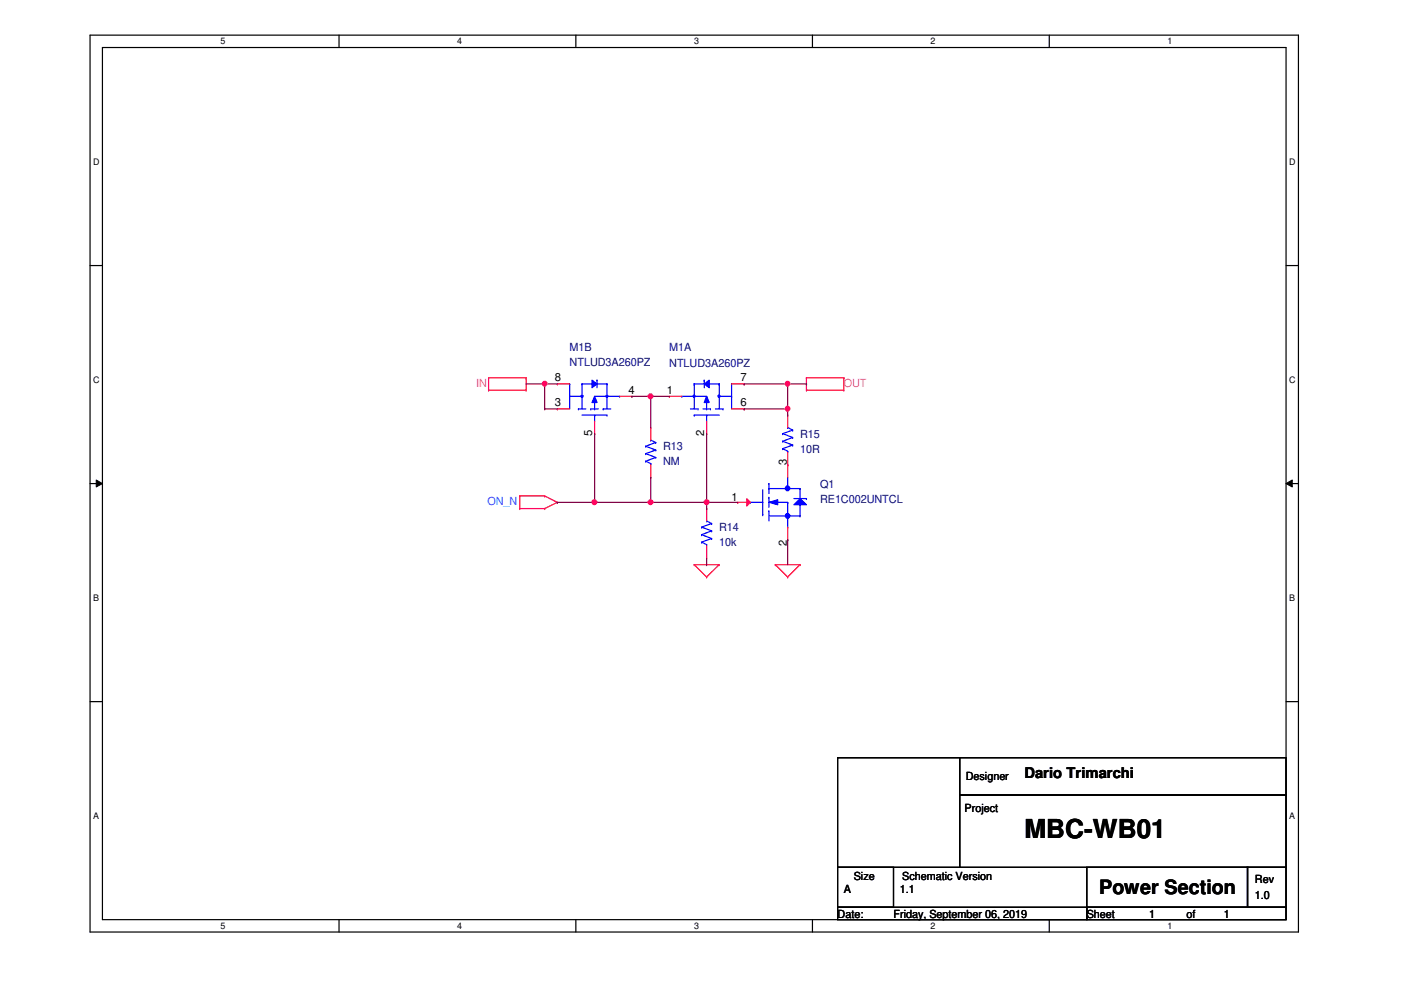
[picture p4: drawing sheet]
<svg xmlns="http://www.w3.org/2000/svg" width="297mm" height="210mm" viewBox="0 0 297 210" stroke-linecap="round" stroke-linejoin="round" font-family="sans-serif">
<path d="M19.1 7.5h256.2v190.1h-256.2zM21.7 10.1h251v184.9h-251z" fill="none" stroke="#000" stroke-width=".25"/>
<g fill="#fff">
<path d="M46.8 7.7h1v2.1h-1z"/>
<path d="M46.8 195.2h1v2.2h-1z"/>
</g>
<path d="M71.9 7.5v2.6M71.9 195v2.6" fill="none" stroke="#000" stroke-width=".25"/>
<g fill="#fff">
<path d="M96.9 7.7h1.1v2.1h-1.1z"/>
<path d="M96.9 195.2h1.1v2.2h-1.1z"/>
</g>
<path d="M122.1 7.5v2.6M122.1 195v2.6" fill="none" stroke="#000" stroke-width=".25"/>
<g fill="#fff">
<path d="M147.2 7.7h1v2.1h-1z"/>
<path d="M147.2 195.2h1v2.2h-1z"/>
</g>
<path d="M172.3 7.5v2.6M172.3 195v2.6" fill="none" stroke="#000" stroke-width=".25"/>
<g fill="#fff">
<path d="M197.3 7.7h1v2.1h-1z"/>
<path d="M197.3 195.2h1v2.2h-1z"/>
</g>
<path d="M222.5 7.5v2.6M222.5 195v2.6" fill="none" stroke="#000" stroke-width=".25"/>
<g fill="#fff">
<path d="M247.5 7.7h1v2.1h-1z"/>
<path d="M247.5 195.2h1v2.2h-1z"/>
<path d="M19.8 33.2h1.3v2.1h-1.3z"/>
<path d="M273.3 33.2h1.4v2.1h-1.4z"/>
<path d="M19.8 79.4h1.3v2.1h-1.3z"/>
<path d="M273.3 79.4h1.4v2.1h-1.4z"/>
</g>
<path d="M19.1 56.3h2.6M272.7 56.3h2.6" fill="none" stroke="#000" stroke-width=".25"/>
<g fill="#fff">
<path d="M19.8 125.6h1.2v2.2h-1.2z"/>
<path d="M273.3 125.6h1.3v2.2h-1.3z"/>
</g>
<path d="M19.1 102.5h2.6M272.7 102.5h2.6" fill="none" stroke="#000" stroke-width=".25"/>
<path d="M20.4 101.8l1.3 .7-1.3 .8zM272.7 102.5l1.3-.7v1.5z" fill="#000"/>
<path d="M20.4 101.8l1.3 .7-1.3 .8zM272.7 102.5l1.3-.7v1.5z" fill="none" stroke="#000" stroke-width=".21"/>
<g fill="#fff">
<path d="M19.8 171.9h1.2v2.1h-1.2z"/>
<path d="M273.3 171.9h1.3v2.1h-1.3z"/>
</g>
<path d="M19.1 148.8h2.6M272.7 148.8h2.6M177.6 160.7h25.9v23.2h-25.9zM203.5 160.7h69.2v7.9h-69.2zM203.5 168.6h69.2v15.3h-69.2zM177.6 183.9h11.8v8.5h-11.8zM177.6 192.4h52.8v2.6h-52.8zM230.4 192.4h42.3v2.6h-42.3zM230.4 183.9h34.1v8.5h-34.1zM264.5 183.9h8.2v8.5h-8.2z" fill="none" stroke="#000" stroke-width=".25"/>
<g fill="none" stroke="#f00" stroke-width=".25">
<path d="M103.6 82.7h.1M103.6 80.1h.1M103.6 80.1h7.9M103.6 82.7h7.9M103.6 80.1v2.6M111.5 80.1h.1M111.5 82.7h.1M111.5 80.1v2.6M167 88h.1M167 98.6h.1M167 88v2.6M167 95.9v2.7"/>
<path d="M171 82.7h.1M171 80.1h.1M171 80.1h7.9M171 82.7h7.9M171 80.1v2.6M178.9 80.1h.1M178.9 82.7h.1M178.9 80.1v2.6M110.2 107.8h.1M110.2 105.2h.1M110.2 107.8h5.3M110.2 105.2v2.6"/>
<path d="M110.2 105.2h5.3M115.5 107.8h.1M115.5 105.2h.1M115.5 105.2l2.7 1.3M118.2 106.5h.1M118.2 106.5l-2.7 1.3M147.2 119.7h.1M147.2 119.7h5.3M147.2 119.7l2.6 2.6M149.8 107.8h.1M149.8 118.4h.1M149.8 107.8v2.6"/>
<path d="M149.8 115.7v2.7M152.5 119.7h.1M152.5 119.7l-2.7 2.6M164.4 119.7h.1M164.4 119.7h5.2M164.4 119.7l2.6 2.6M169.6 119.7h.1M169.6 119.7l-2.6 2.6M149.8 122.3h.1M167 122.3h.1"/>
</g>
<g fill="none" stroke="#00f" stroke-width=".25">
<path d="M122.6 86.7h.1M122.6 86.7h1.6M123.4 81.4h.1M123.4 88h5.3M123.4 81.4v2.6M126.1 86.7h.1M126.1 84v2.7M128.7 88h.1M128.7 84h.1M128.7 84h2.7M128.7 84v2.7M131.4 84h.1"/>
<path d="M165.9 95.1h.1M165.9 93.6h.1M165.9 91.9h.1M165.9 95.1l1.1 .6M165.9 93.6l2.2 .8M165.9 91.9l2.2 .9M167 90.6h.1M167 95.7h.1M167 90.6l1.1 .6M167 95.7v.2M168.1 94.4h.1M168.1 92.8h.1"/>
<path d="M168.1 91.2h.1M168.1 94.4l-2.2 .7M168.1 92.8l-2.2 .8M168.1 91.2l-2.2 .7M148.8 114.9h.1M148.8 113.4h.1M148.8 111.8h.1M148.8 114.9l1 .6M148.8 113.4l2.1 .8M148.8 111.8l2.1 .8M149.8 110.4h.1M149.8 115.5h.1"/>
<path d="M149.8 110.4l1.1 .6M149.8 115.5v.2M150.9 114.2h.1M150.9 112.6h.1M150.9 111h.1M150.9 114.2l-2.1 .7M150.9 112.6l-2.1 .8M150.9 111l-2.1 .8"/>
</g>
<circle cx="123.4" cy="84" r=".25" fill="#00f"/>
<g fill="none" stroke="#00f" stroke-width=".25">
<path d="M120.8 84h.1M120.8 84h2.6M128.7 81.4h.1M128.7 81.4v2.6"/>
<circle cx="123.4" cy="84" r=".25"/>
</g>
<path d="M128.5 83.8h.3v.4h-.3z" fill-rule="evenodd" fill="#00f"/>
<path d="M120.8 81.4h.1M120.8 81.4v5.3M127.9 86.7h.1M127.9 86.7h1.6M128.5 83.8h.3v.4h-.3z" fill="none" stroke="#00f" stroke-width=".25"/>
<path d="M125.5 80.6l1.1 .8-1.1 .8z" fill="#00f"/>
<g fill="none" stroke="#00f" stroke-width=".25">
<path d="M123.4 84h.1M123.4 81.4h.1M123.4 81.4h2.1M123.4 84v2.7M125.3 86.7h.1M125.3 86.7h1.6M125.5 80.6l1.1 .8-1.1 .8zM126.1 88h.1M126.1 88v1.3M126.1 84h2.6M126.1 81.4h2.6M126.6 80.6h.1"/>
<path d="M126.6 80.6v1.6M128.7 84h.1M128.7 81.4h.1"/>
</g>
<path d="M126.1 84l.5 1.3h-1.1z" fill="#00f"/>
<g fill="none" stroke="#00f" stroke-width=".25">
<path d="M126.1 84l.5 1.3h-1.1zM136.9 97.8h.1M136.9 96.2h.1M136.9 94.6h.1M136.9 97.8l1.1 .5M136.9 96.2l2.1 .8M136.9 94.6l2.1 .8M138 93.3h.1M138 98.3h.1M138 93.3l1 .5M138 98.3v.3M139 97h.1"/>
<path d="M139 95.4h.1M139 93.8h.1M139 97l-2.1 .8M139 95.4l-2.1 .8M139 93.8l-2.1 .8M144.6 84h.1M144.6 84h2.6M150.4 81.4h2.1M152.5 81.4h.1M152.5 81.4v2.6"/>
</g>
<path d="M118.2 86.7h.1M118.2 81.4h.1M118.2 86.7h2.6M118.2 81.4h2.6M126.1 91.9h.1M126.1 89.3v2.6M131.4 84h2.6M134 84h.1M138 90.6h.1M138 90.6v2.7M138 98.6v2.6M138 101.2h.1" fill="none" stroke="#f00" stroke-width=".25"/>
<path d="M149.8 84l.6 1.3h-1.1z" fill="#00f"/>
<path d="M149.8 84l.6 1.3h-1.1zM152.5 84h2.6M155.1 84h.1" fill="none" stroke="#00f" stroke-width=".25"/>
<path d="M149.3 81.4l1.1-.8v1.6z" fill="#00f"/>
<g fill="none" stroke="#00f" stroke-width=".25">
<path d="M146.4 86.7h1.6M147.2 81.4h.1M147.2 84h.1M147.2 88h.1M147.2 81.4v5.3M147.2 81.4h2.6M147.2 84h2.6v2.7M147.2 88h5.3M148 86.7h.1M149.1 86.7h1.5M149.3 81.4l1.1-.8v1.6zM149.3 80.6h.1"/>
<path d="M149.3 80.6v1.6M149.8 86.7h.1M150.6 86.7h.1M151.7 86.7h1.6M152.5 84h.1M152.5 84v2.7M153.3 86.7h.1M155.1 81.4h.1M155.1 81.4v5.3"/>
</g>
<path d="M152.3 83.8h.3v.4h-.3z" fill-rule="evenodd" fill="#00f"/>
<path d="M152.3 83.8h.3v.4h-.3z" fill="none" stroke="#00f" stroke-width=".25"/>
<path d="M147 83.8h.3v.4h-.3z" fill-rule="evenodd" fill="#00f"/>
<g fill="none" stroke="#00f" stroke-width=".25">
<path d="M147 83.8h.3v.4h-.3zM149.8 88h.1M149.8 88v1.3M159.1 106.5h.1M159.1 106.5h2.6M161.7 109.1h.1M161.7 103.8v5.3M163 108.3h.1M163 105.5h.1M163 102.5h.1M163 103.6h.1M163 106.5h4"/>
<path d="M163 102.5v2.1M163 105.5v2.1M163 108.3v2.1M163 109.4h6.6M163 103.6h6.6M167 103.6h.1M167 106.5h.1M167 111.8h.1M167 101.2v2.4M167 106.5v5.3M168.3 105.7h2.7M169.6 109.4h.1"/>
<path d="M169.6 107h.1M169.6 103.6h.1M169.6 103.6v2.1M169.6 107v2.4M171 105.7h.1"/>
</g>
<path d="M141.9 84h.1M141.9 84h2.7M149.8 91.9h.1M149.8 89.3v2.6M155.1 86.7h2.7M155.1 81.4h2.7M157.8 86.7h.1M157.8 81.4h.1" fill="none" stroke="#f00" stroke-width=".25"/>
<circle cx="167" cy="103.5" r=".5" fill="#00f"/>
<circle cx="167" cy="103.5" r=".5" fill="none" stroke="#00f" stroke-width=".25"/>
<circle cx="167" cy="109.4" r=".5" fill="#00f"/>
<circle cx="167" cy="109.4" r=".5" fill="none" stroke="#00f" stroke-width=".25"/>
<path d="M169.6 105.7l1.4 1.3h-2.7z" fill="#00f"/>
<path d="M169.6 105.7l1.4 1.3h-2.7z" fill="none" stroke="#00f" stroke-width=".25"/>
<path d="M163 106.5l1.9-.5v1z" fill="#00f"/>
<path d="M163 106.5l1.9-.5v1z" fill="none" stroke="#00f" stroke-width=".25"/>
<path d="M167 98.6h.1M167 98.6v2.6" fill="none" stroke="#f00" stroke-width=".25"/>
<path d="M158.3 105.7l.8 .8-.8 .8z" fill="#f00"/>
<path d="M156.4 106.5h.1M156.4 106.5h2.7M158.3 105.7l.8 .8-.8 .8zM167 114.4h.1M167 111.8v2.6" fill="none" stroke="#f00" stroke-width=".25"/>
<path d="M115.5 81.4h.1M115.5 81.4v5.3M115.5 81.4h2.7" fill="none" stroke="#800040" stroke-width=".25"/>
<circle cx="115.5" cy="81.4" r=".51" fill="#f0f"/>
<circle cx="115.5" cy="81.4" r=".51" fill="none" stroke="#f0f" stroke-width=".25"/>
<path d="M157.8 81.4h.1M157.8 81.4h9.2" fill="none" stroke="#800040" stroke-width=".25"/>
<circle cx="167" cy="81.4" r=".5" fill="#f0f"/>
<circle cx="167" cy="81.4" r=".5" fill="none" stroke="#f0f" stroke-width=".25"/>
<path d="M134 84h.1M134 84h4M167 81.4h.1M167 81.4v5.3" fill="none" stroke="#800040" stroke-width=".25"/>
<circle cx="137.9" cy="84" r=".51" fill="#f0f"/>
<circle cx="137.9" cy="84" r=".51" fill="none" stroke="#f0f" stroke-width=".25"/>
<path d="M115.5 86.7h.1M115.5 86.7h2.7M138 84h.1M138 84h3.9M138 84v6.6M157.8 86.7h.1M157.8 86.7h9.2v1.3M167 88h.1" fill="none" stroke="#800040" stroke-width=".25"/>
<circle cx="167" cy="86.7" r=".5" fill="#f0f"/>
<circle cx="167" cy="86.7" r=".5" fill="none" stroke="#f0f" stroke-width=".25"/>
<path d="M126.1 91.9h.1M126.1 91.9v14.6" fill="none" stroke="#800040" stroke-width=".25"/>
<circle cx="126" cy="106.5" r=".51" fill="#f0f"/>
<circle cx="126" cy="106.5" r=".51" fill="none" stroke="#f0f" stroke-width=".25"/>
<path d="M149.8 91.9h.1M149.8 91.9v14.6" fill="none" stroke="#800040" stroke-width=".25"/>
<circle cx="149.8" cy="106.5" r=".51" fill="#f0f"/>
<circle cx="149.8" cy="106.5" r=".51" fill="none" stroke="#f0f" stroke-width=".25"/>
<path d="M118.2 106.5h.1M118.2 106.5h31.6M126.1 106.5h.1M138 101.2h.1M138 106.5h.1M138 101.2v5.3" fill="none" stroke="#800040" stroke-width=".25"/>
<circle cx="137.9" cy="106.5" r=".51" fill="#f0f"/>
<circle cx="137.9" cy="106.5" r=".51" fill="none" stroke="#f0f" stroke-width=".25"/>
<path d="M111.5 81.4h4M115.5 81.4h.1M167 81.4h4M171 81.4h.1M149.8 107.8h.1M149.8 106.5h.1M149.8 119.7h.1M149.8 106.5v1.3M149.8 118.4v1.3M149.8 106.5h6.6M167 114.4h.1M167 114.4v5.3" fill="none" stroke="#800040" stroke-width=".25"/>
<circle cx="115.5" cy="81.4" r=".51" fill="#f0f"/>
<circle cx="115.5" cy="81.4" r=".51" fill="none" stroke="#f0f" stroke-width=".25"/>
<circle cx="167" cy="81.4" r=".5" fill="#f0f"/>
<circle cx="167" cy="81.4" r=".5" fill="none" stroke="#f0f" stroke-width=".25"/>
<circle cx="137.9" cy="84" r=".51" fill="#f0f"/>
<circle cx="137.9" cy="84" r=".51" fill="none" stroke="#f0f" stroke-width=".25"/>
<circle cx="167" cy="86.7" r=".5" fill="#f0f"/>
<circle cx="167" cy="86.7" r=".5" fill="none" stroke="#f0f" stroke-width=".25"/>
<circle cx="126" cy="106.5" r=".51" fill="#f0f"/>
<circle cx="126" cy="106.5" r=".51" fill="none" stroke="#f0f" stroke-width=".25"/>
<circle cx="149.8" cy="106.5" r=".51" fill="#f0f"/>
<circle cx="149.8" cy="106.5" r=".51" fill="none" stroke="#f0f" stroke-width=".25"/>
<circle cx="137.9" cy="106.5" r=".51" fill="#f0f"/>
<circle cx="137.9" cy="106.5" r=".51" fill="none" stroke="#f0f" stroke-width=".25"/>
<text font-size="5.5" x="217.2" y="177.7">MBC-WB01</text>
<text font-size="4.2" x="233" y="189.6">Power Section</text>
<text font-size="3.1" x="217.2" y="164.9">Dario Trimarchi</text>
<g font-size="2.4" fill="#000080">
<text x="120.8" y="74.3">M1B</text>
<text x="120.8" y="77.5">NTLUD3A260PZ</text>
<text x="141.9" y="74.3">M1A</text>
<text x="141.9" y="77.8">NTLUD3A260PZ</text>
<text x="140.6" y="95.5">R13</text>
<text x="169.6" y="92.8">R15</text>
<text x="140.6" y="98.6">NM</text>
<text x="169.6" y="96">10R</text>
<text x="173.9" y="103.4">Q1</text>
<text x="173.9" y="106.6">RE1C002UNTCL</text>
<text x="152.5" y="112.6">R14</text>
<text x="152.5" y="115.8">10k</text>
</g>
<g font-size="2.4" fill="#f0f">
<text x="101" y="82">IN</text>
<text x="178.9" y="82">OUT</text>
</g>
<g font-size="2.4">
<text x="117.6" y="80.9">8</text>
<text x="133.2" y="83.5">4</text>
<text x="141.4" y="83.5">1</text>
<text x="157" y="80.9">7</text>
<text x="117.6" y="86.1">3</text>
<text x="157" y="86.1">6</text>
<text x="125.5" y="92.5" transform="rotate(-90 125.5 92.5)">5</text>
<text x="149.3" y="92.5" transform="rotate(-90 149.3 92.5)">2</text>
<text x="166.8" y="98.6" transform="rotate(-90 166.8 98.6)">3</text>
<text x="155.1" y="106.3">1</text>
<text x="166.8" y="115.7" transform="rotate(-90 166.8 115.7)">2</text>
<text x="204.8" y="165.5">Designer</text>
<text x="204.5" y="172.1">Project</text>
<text x="178.9" y="189.3">A</text>
<text x="181" y="186.6">Size</text>
<text x="190.8" y="189.3">1.1</text>
<text x="191.3" y="186.6">Schematic Version</text>
<text x="266.1" y="187.2">Rev</text>
<text x="266.1" y="190.6">1.0</text>
<text x="177.6" y="194.6">Date:</text>
<text x="189.4" y="194.6">Friday, September 06, 2019</text>
<text x="230.4" y="194.6">Sheet</text>
<text x="243.6" y="194.6">1</text>
<text x="251.5" y="194.6">of</text>
<text x="259.5" y="194.6">1</text>
</g>
<text font-size="2.4" fill="#0080ff" x="103.3" y="107.1">ON_N</text>
<g font-size="1.9">
<text x="46.8" y="9.4">5</text>
<text x="96.9" y="9.4">4</text>
<text x="147.2" y="9.4">3</text>
<text x="197.3" y="9.4">2</text>
<text x="247.5" y="9.4">1</text>
<text x="19.8" y="34.9">D</text>
<text x="273.3" y="34.9">D</text>
<text x="19.8" y="81.1">C</text>
<text x="273.3" y="81.1">C</text>
<text x="19.8" y="127.3">B</text>
<text x="273.3" y="127.3">B</text>
<text x="19.8" y="173.6">A</text>
<text x="273.3" y="173.6">A</text>
<text x="46.8" y="196.9">5</text>
<text x="96.9" y="196.9">4</text>
<text x="147.2" y="196.9">3</text>
<text x="197.3" y="196.9">2</text>
<text x="247.5" y="196.9">1</text>
</g>
</svg>
